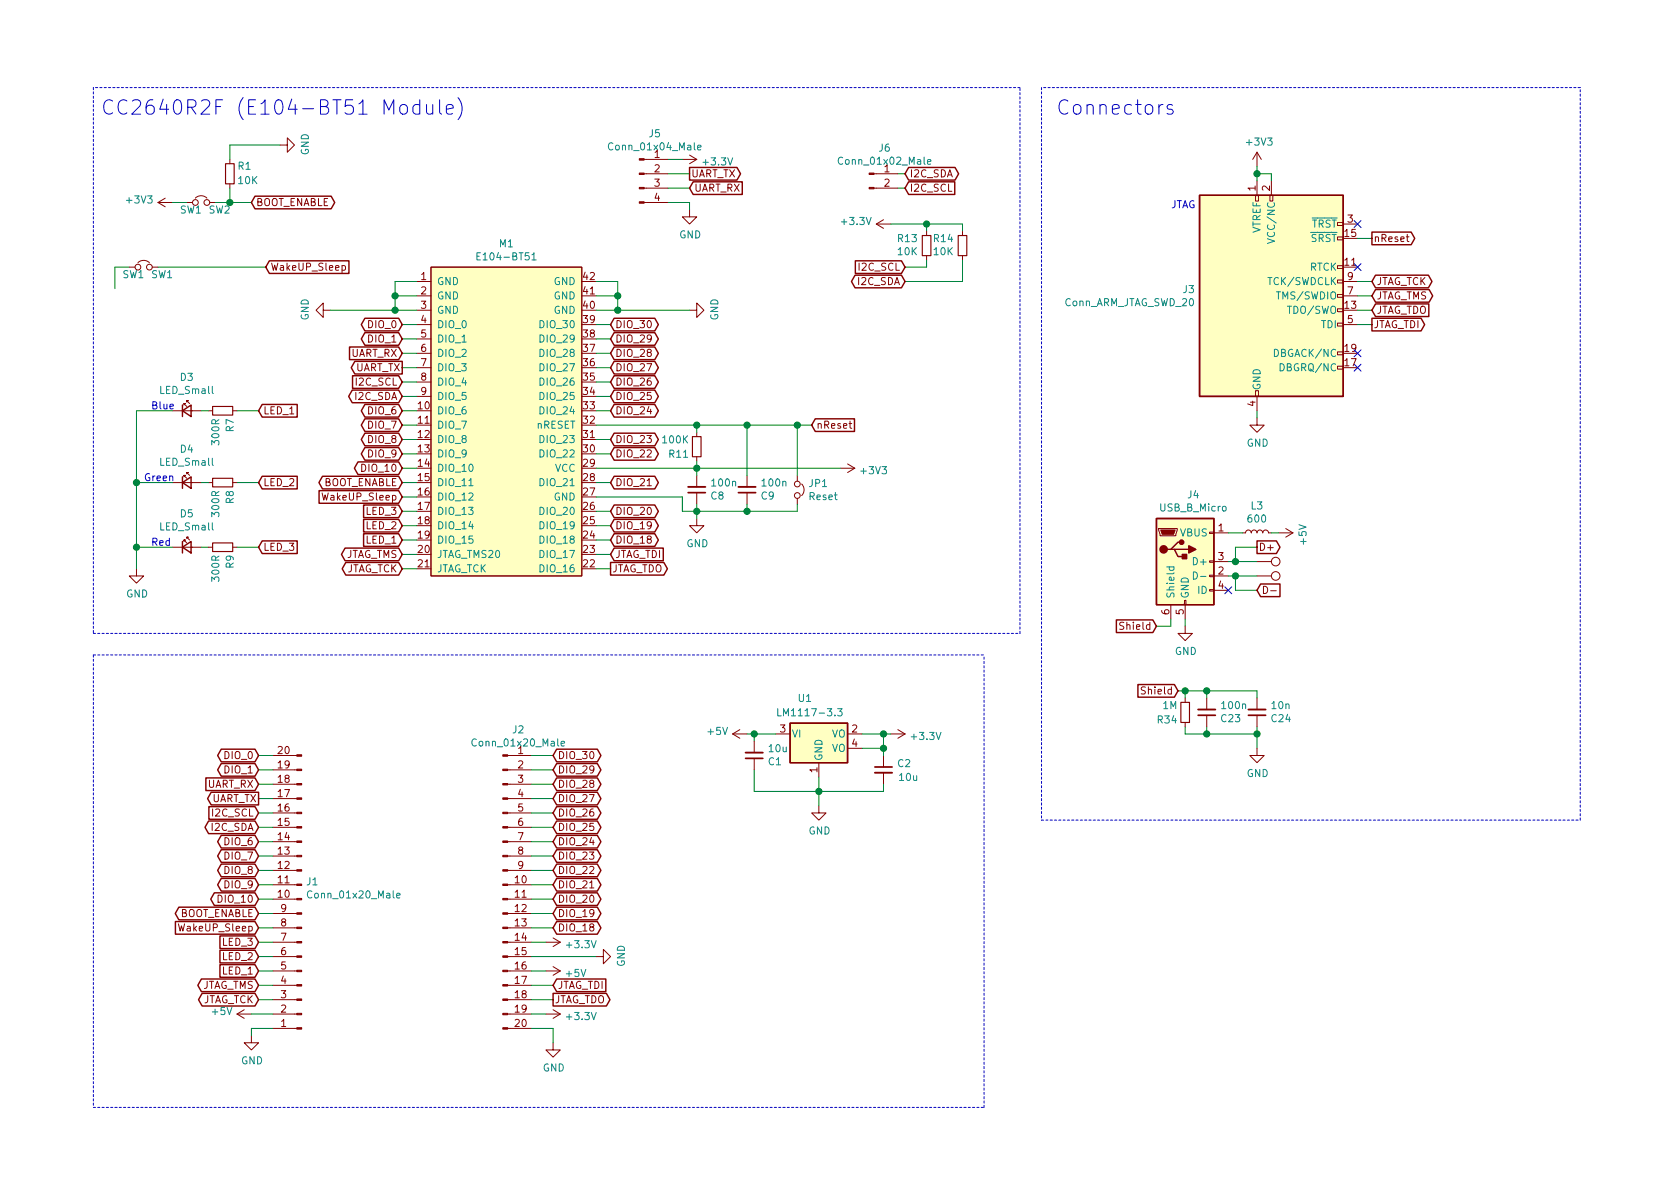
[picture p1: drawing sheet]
<svg xmlns="http://www.w3.org/2000/svg" width="297mm" height="210mm" viewBox="0 0 297 210" stroke-linecap="round" stroke-linejoin="round" font-family="sans-serif">
<g fill="#ffffc2" stroke="#ffffc2" stroke-width=".18">
<path d="M76.2 47.2h26.7v54.6h-26.7z"/>
<path d="M204.5 91.7h10.1v15.2h-10.1z"/>
<path d="M212.1 34.5h25.4v35.6h-25.4z"/>
<path d="M139.7 127.9h10.2v7h-10.2z"/>
</g>
<g fill="none" stroke="#840000" stroke-width=".18">
<path d="M27.9 35.8l1.3 .8M27.9 35.8h2.6M29.2 35l-1.3 .8M33 35.8h1M34.5 35a1.41 1.41 0 0 1 2.1 0M37.1 35.8h1M40.6 28.2v.8M40.6 32.5v.8M49.5 25.6h1.3v-1.2l1.3 1.2-1.3 1.3v-1.3M113.9 35.8h4.2M113.9 33.3h4.2M113.9 30.7h4.2"/>
<path d="M113.9 28.2h4.2M120.6 28.2h2.6M121.9 37.1v1.2h1.3l-1.3 1.3-1.3-1.3h1.3M121.9 27.4l1.3 .8M123.2 28.2l-1.3 .8M154.5 33.3h4.2M154.5 30.7h4.2M154.9 39.6l1.3 .8M154.9 39.6h2.6M156.2 38.9l-1.3 .7M222 34.5h.5v1.1h-.5zM222.2 26.9l-.7 1.3"/>
<path d="M222.2 26.9v2.6M222.2 32v2.5M222.2 26.9l.8 1.3M224.5 34.5h.5v1.1h-.5zM224.8 32v2.5M236.5 39.4h1v.5h-1zM237.5 39.6h2.5M22.9 47.2h1M24.4 46.5a1.41 1.41 0 0 1 2 0M26.9 47.2h1M57.1 54.9v1.2l-1.2-1.2 1.2-1.3v1.3h1.3M60.5 47h.3l.3 .2-.1 .5h-.5"/>
<path d="M73.7 49.8h2.5M73.7 52.3h2.5M73.7 54.9h2.5M73.7 57.4h2.5M73.7 59.9h2.5M76.2 47.2h26.7v54.6h-26.7zM121.9 54.9h1.3v-1.3l1.3 1.3-1.3 1.2v-1.2M163.8 40.9v.8M163.8 45.2v.8M170.2 40.9v.8M170.2 45.2v.8M236.5 49.5h1v.5h-1z"/>
<path d="M236.5 54.6h1v.5h-1zM236.5 52.1h1v.5h-1zM236.5 47h1v.5h-1zM236.5 41.9h1v.5h-1zM236.5 57.1h1v.6h-1zM237.5 49.8h2.5M237.5 52.3h2.5M237.5 57.4h2.5M248.6 41.9h.5M248.8 41.4v1.1l.3 .2M30.5 72.6h5.1M32.5 71.6v-.2h.3h-.3l.5 .5"/>
<path d="M33 71.1v-.2h.3h-.3l.5 .5M36.8 72.6h.8M41.1 72.6h.8M73.7 62.5h2.5M73.7 65h2.5M73.7 67.6h2.5M73.7 70.1h2.5M123.2 76.4v.8M150.1 74.9h.5M150.3 74.5v1.1l.3 .1M222 69.1h.5v1h-.5zM222.2 73.9v1.3h1.3l-1.3 1.2-1.2-1.2h1.2"/>
<path d="M222.2 70.1v2.5M236.5 64.8h1v.5h-1zM236.5 62.2h1v.5h-1zM30.5 85.3h5.1M30.5 96.8h5.1M32.5 84.3v-.2h.3h-.3l.5 .5M32.5 95.8v-.3h.3h-.3l.5 .5M33 83.8v-.2h.3h-.3l.5 .5M33 95.2v-.2h.3h-.3l.5 .5M36.8 85.3h.8M36.8 96.8h.8M41.1 85.3h.8"/>
<path d="M41.1 96.8h.8M56.9 87.2l.4 1.2 .2-.9 .2 .9 .3-1.2M114.4 85.9h.8M123.2 91.7v1.3h1.3l-1.3 1.2-1.3-1.2h1.3M123.2 80.8v.7M123.2 84.1v2M123.2 87.1v2M132.1 84.1v2M132.1 87.1v2M141 84.1v1M141 88.1v1M141.7 85.6a1.41 1.41 0 0 1 0 2"/>
<path d="M148.6 82.8h2.5M149.9 82l1.2 .8M151.1 82.8l-1.2 .8M204.9 93.5h3.3v.2l-.3 1h-2.8zM213.9 99.2h.7v.2h-.7zM213.9 94.1h.7v.3h-.7zM214.6 94.2h2.6M214.6 99.3h2.6M219.7 94.2h.5l.1-.3 .3-.2 .5 .1 .1 .4 .2-.3 .2-.2 .5 .1 .1 .4 .2-.3 .3-.2 .4 .1 .2 .4 .1-.3 .3-.2 .4 .1 .2 .4h.5M222.2 99.3h2.6M226.1 94.2h2.5M227.3 93.5l1.3 .7"/>
<path d="M228.6 94.2l-1.3 .8M24.1 100.6v1.2h1.3l-1.3 1.3-1.2-1.3h1.2M207 106.9v2.6M209.4 106.2h.3v.7h-.3zM209.5 110.7v1.3h1.3l-1.3 1.3-1.2-1.3h1.2M209.5 106.9v2.6M213.9 104.3h.7v.2h-.7zM213.9 101.7h.7v.3h-.7zM214.6 101.8h2.6M214.6 104.4h2.6M222.2 101.8h2.6M223.4 103.7a.64 .64 0 0 1 .7 .6 .64 .64 0 0 1-.7 .6z"/>
<path d="M224.7 104.5h1M48.3 133.6h4.2M48.3 136.1h4.2M48.3 138.7h4.2M89.8 133.6h4.2M89.8 136.1h4.2M89.8 138.7h4.2M129.5 129.8h2.6M129.5 129.8l1.3 .8M130.8 129l-1.3 .8M133.3 131.1v2M133.3 134.1v2"/>
<path d="M137.2 129.8h2.5M144.8 134.9v2.5M149.9 129.8h2.5M149.9 132.3h2.5M156.2 133.6v2M156.2 136.6v2.1M157.5 129.8h2.5M158.7 129l1.3 .8M160 129.8l-1.3 .8M209.5 123.4v.8M209.5 127.8v.7M213.4 123.4v2.1"/>
<path d="M213.4 126.5v2M222.2 132.3v1.3h1.3l-1.3 1.3-1.2-1.3h1.2M222.2 123.4v2.1M222.2 126.5v2M48.3 141.2h4.2M48.3 143.8h4.2M48.3 146.3h4.2M48.3 148.8h4.2M48.3 151.4h4.2M48.3 153.9h4.2M48.3 156.5h4.2M48.3 159h4.2"/>
<path d="M89.8 141.2h4.2M89.8 143.8h4.2M89.8 146.3h4.2M89.8 148.8h4.2M89.8 151.4h4.2M89.8 153.9h4.2M89.8 156.5h4.2M89.8 159h4.2M104.3 157h.7M144.8 142.5v1.3h1.2l-1.2 1.2-1.3-1.2h1.3M31.5 163.4l.4 1.2 .2-.9 .2 .9 .3-1.2M41.9 179.3h2.5"/>
<path d="M41.9 179.3l1.3 .8M43.2 178.6l-1.3 .7M48.3 161.5h4.2M48.3 164.1h4.2M48.3 166.6h4.2M48.3 169.2h4.2M48.3 171.7h4.2M48.3 174.2h4.2M48.3 176.8h4.2M48.3 179.3h4.2M89.8 161.5h4.2M89.8 164.1h4.2"/>
<path d="M89.8 166.6h4.2M89.8 169.2h4.2M89.8 171.7h4.2M89.8 174.2h4.2M89.8 176.8h4.2M89.8 179.3h4.2M96.5 166.6h2.6M96.5 171.7h2.6M96.5 179.3h2.6M97.8 170.9l1.3 .8M97.8 165.9l1.3 .7M97.8 178.6l1.3 .7"/>
<path d="M99.1 171.7l-1.3 .8M99.1 166.6l-1.3 .8M99.1 179.3l-1.3 .8M105.4 169.2h1.3v-1.3l1.2 1.3-1.2 1.2v-1.2M44.4 183.1v1.3h1.3l-1.3 1.3-1.2-1.3h1.2M48.3 181.9h4.2M89.8 181.9h4.2M97.8 184.4v1.3h1.3l-1.3 1.2-1.3-1.2h1.3"/>
<circle cx="34.5" cy="35.8" r=".51"/>
<circle cx="36.6" cy="35.8" r=".51"/>
<circle cx="24.4" cy="47.2" r=".51"/>
<circle cx="26.4" cy="47.2" r=".51"/>
<circle cx="141" cy="85.6" r=".51"/>
<circle cx="141" cy="87.6" r=".51"/>
<circle cx="225.6" cy="99.3" r=".76"/>
<circle cx="225.6" cy="101.8" r=".76"/>
</g>
<g fill="none" stroke="#008484" stroke-width=".18">
<path d="M123.3 26.1l.7-.1-.1-.3h-.4l-.2 .2 .1 .6h.5M164 28.6l.6-.1-.1-.2-.3-.1-.2 .2 .1 .6h.4M84.3 45.3h.4M84.9 44.7h-.6v1.3h.6M94.1 45.1l.3-.4v1.3M94.1 46h.7M224.1 42.2l1.2 .4-1.2 .4M226.3 64.3a.64 .64 0 0 1 .8 .6 .64 .64 0 0 1-.8 .7zM82.9 85.9h.7M206.3 100.2h1.3M206.8 100.2l-.1 .4 .3 .3 .5-.1v-.6M211 101.1a.64 .64 0 0 1 .7 .7 .64 .64 0 0 1-.7 .6z"/>
<path d="M212.3 101.9h.9M99.2 131.5l.6-.1v-.3h-.4l-.2 .2 .1 .6h.5M137.5 125.3v1.3h.6M148.1 125.3h.8l-.4 .5 .3 .1 .1 .5-.3 .2-.5-.1M70.1 158.4l.6-.1v-.3h-.4l-.2 .1 .1 .6h.5"/>
</g>
<path d="M39.9 29h1.5v3.5h-1.5zM163.1 41.7h1.5v3.5h-1.5zM169.4 41.7h1.5v3.5h-1.5zM37.6 71.9h3.5v1.5h-3.5zM122.4 77.2h1.6v3.6h-1.6zM37.6 84.6h3.5v1.5h-3.5zM37.6 96h3.5v1.5h-3.5zM208.8 124.2h1.5v3.6h-1.5z" fill="none" stroke="#840000" stroke-width=".2"/>
<path d="M121.7 86.1h3M130.6 86.1h3M131.8 133.1h3.1M154.7 136.6h3M211.8 125.5h3.1M220.7 125.5h3.1" fill="none" stroke="#840000" stroke-width=".33"/>
<path d="M121.7 87.1h3M130.6 87.1h3M131.8 134.1h3.1M154.7 135.6h3M211.8 126.5h3.1M220.7 126.5h3.1" fill="none" stroke="#840000" stroke-width=".3"/>
<g fill="none" stroke="#840000" stroke-width=".25">
<path d="M45.1 34.7h13.4l.7 1.1-.7 1.1h-13.4l-.7-1.1zM121.9 29.6h8.4l.6 1.1-.6 1.1h-8.4zM122.6 32.2h8.6v2.2h-8.6l-.7-1.1zM160.7 32.2h8.1v2.2h-8.1l-.7-1.1zM160.7 29.6h8.2l.6 1.1-.6 1.1h-8.2l-.7-1.1zM212.1 34.5h25.4v35.6h-25.4zM47.6 46.1h14.1v2.3h-14.1l-.6-1.2zM64.5 56.3h6l.6 1.1-.6 1.1h-6l-.6-1.1zM64.5 58.8h6l.6 1.1-.6 1.2h-6l-.6-1.2zM108.6 56.3h7.2l.6 1.1-.6 1.1h-7.2l-.7-1.1zM108.6 58.8h7.2l.6 1.1-.6 1.2h-7.2l-.7-1.2zM151.2 48.7h8.2l.6 1.1-.6 1.1h-8.2l-.7-1.1z"/>
<path d="M151.2 46.1h8.2l.6 1.1-.6 1.2h-8.2zM242.6 56.3h8.7l.6 1.1-.6 1.1h-8.7zM242.6 41h6.9l.6 1.2-.6 1.1h-6.9zM243.2 51.2h9.5l.6 1.1-.6 1.1h-9.5l-.6-1.1zM243.2 48.7h9.4l.6 1.1-.6 1.1h-9.4l-.6-1.1zM243.2 53.7h9.4v2.3h-9.4l-.6-1.1zM32.3 72.6l1.5-1v2.1zM32.3 71.6v2.1M46.4 71.5h6.2v2.3h-6.2l-.7-1.2zM61.8 61.4h8.7l.6 1.1-.6 1.1h-8.7zM62.3 69h8.2l.6 1.1-.6 1.1h-8.2l-.7-1.1zM62.3 66.4h8.2l.6 1.2-.6 1.1h-8.2z"/>
<path d="M62.7 63.9h8.4v2.2h-8.4l-.6-1.1zM64.5 71.5h6l.6 1.1-.6 1.2h-6l-.6-1.2zM64.5 74.1h6l.6 1.1-.6 1.1h-6l-.6-1.1zM64.5 76.6h6l.6 1.1-.6 1.1h-6l-.6-1.1zM64.5 79.1h6l.6 1.2-.6 1.1h-6l-.6-1.1zM108.6 63.9h7.2l.6 1.1-.6 1.1h-7.2l-.7-1.1zM108.6 61.4h7.2l.6 1.1-.6 1.1h-7.2l-.7-1.1zM108.6 66.4h7.2l.6 1.2-.6 1.1h-7.2l-.7-1.1zM108.6 69h7.2l.6 1.1-.6 1.1h-7.2l-.7-1.1zM108.6 71.5h7.2l.6 1.1-.6 1.2h-7.2l-.7-1.2zM108.6 76.6h7.2l.6 1.1-.6 1.1h-7.2l-.7-1.1zM108.6 79.1h7.2l.6 1.2-.6 1.1h-7.2l-.7-1.1z"/>
<path d="M144.1 74.1h7v2.2h-7l-.6-1.1zM32.3 85.3l1.5-1v2.1zM32.3 96.8l1.5-1v2zM32.3 84.3v2.1M32.3 95.8v2M46.4 95.7h6.2v2.2h-6.2l-.7-1.1zM46.4 84.2h6.2v2.3h-6.2l-.7-1.2zM56.4 86.8h14.1l.6 1.1-.6 1.1h-14.1zM57 84.2h13.5l.6 1.1-.6 1.2h-13.5l-.6-1.2zM61 96.9h9.5l.6 1.1-.6 1.2h-9.5l-.6-1.2zM61.1 99.5h9.4l.6 1.1-.6 1.1h-9.4l-.6-1.1zM63.3 81.7h7.2l.6 1.1-.6 1.1h-7.2l-.6-1.1z"/>
<path d="M64.3 94.4h6.2l.6 1.1-.6 1.1h-6.2zM64.3 91.8h6.2l.6 1.2-.6 1.1h-6.2zM64.3 89.3h6.2l.6 1.1-.6 1.1h-6.2zM107.9 99.5h9.5l.6 1.1-.6 1.1h-9.5zM108.6 96.9h8.7v2.3h-8.7l-.7-1.2zM108.6 94.4h7.2l.6 1.1-.6 1.1h-7.2l-.7-1.1zM108.6 91.8h7.2l.6 1.2-.6 1.1h-7.2l-.7-1.1zM108.6 89.3h7.2l.6 1.1-.6 1.1h-7.2l-.7-1.1zM108.6 84.2h7.2l.6 1.1-.6 1.2h-7.2l-.7-1.2zM204.5 91.7h10.1v15.2h-10.1zM207 97.1h.6l.7 1.3h1.2M207.6 97.1h2.6"/>
<path d="M208.9 95.9h-.6l-1.3 1.2h-.6M222.2 95.7h3.5l.6 1.1-.6 1.1h-3.5zM197.4 109.6h6.4l.7 1.1-.7 1.2h-6.4zM222.9 103.3h3.4v2.2h-3.4l-.7-1.1zM36.4 137.6h8.7l.6 1.1-.6 1.1h-8.7zM39.1 132.5h6l.6 1.1-.6 1.1h-6l-.6-1.1zM39.1 135h6l.6 1.1-.6 1.2h-6l-.6-1.2zM98.4 137.6h7.2l.6 1.1-.6 1.1h-7.2l-.6-1.1zM98.4 135h7.2l.6 1.1-.6 1.2h-7.2l-.6-1.2zM98.4 132.5h7.2l.6 1.1-.6 1.1h-7.2l-.6-1.1zM139.7 127.9h10.2v7h-10.2zM201.2 121.1h6.4l.7 1.1-.7 1.1h-6.4z"/>
<path d="M36.9 145.2h8.2l.6 1.1-.6 1.1h-8.2l-.7-1.1zM36.9 142.6h8.2l.6 1.2-.6 1.1h-8.2zM37.3 140.1h8.4v2.2h-8.4l-.6-1.1zM37.9 157.9h7.2l.6 1.1-.6 1.1h-7.2l-.6-1.1zM39.1 155.3h6l.6 1.2-.6 1.1h-6l-.6-1.1zM39.1 147.7h6l.6 1.1-.6 1.2h-6l-.6-1.2zM39.1 150.3h6l.6 1.1-.6 1.1h-6l-.6-1.1zM39.1 152.8h6l.6 1.1-.6 1.1h-6l-.6-1.1zM98.4 147.7h7.2l.6 1.1-.6 1.2h-7.2l-.6-1.2zM98.4 155.3h7.2l.6 1.2-.6 1.1h-7.2l-.6-1.1zM98.4 157.9h7.2l.6 1.1-.6 1.1h-7.2l-.6-1.1zM98.4 152.8h7.2l.6 1.1-.6 1.1h-7.2l-.6-1.1z"/>
<path d="M98.4 150.3h7.2l.6 1.1-.6 1.1h-7.2l-.6-1.1zM98.4 145.2h7.2l.6 1.1-.6 1.1h-7.2l-.6-1.1zM98.4 142.6h7.2l.6 1.2-.6 1.1h-7.2l-.6-1.1zM98.4 140.1h7.2l.6 1.1-.6 1.1h-7.2l-.6-1.1zM31 163h14.1l.6 1.1-.6 1.1h-14.1zM31.6 160.4h13.5l.6 1.1-.6 1.2h-13.5l-.6-1.2zM35.6 173.1h9.5l.6 1.1-.6 1.2h-9.5l-.6-1.2zM35.7 175.7h9.4l.6 1.1-.6 1.1h-9.4l-.6-1.1zM38.9 165.5h6.2l.6 1.1-.6 1.1h-6.2zM38.9 168h6.2l.6 1.2-.6 1.1h-6.2zM38.9 170.6h6.2l.6 1.1-.6 1.1h-6.2zM97.8 175.7h9.4l.6 1.1-.6 1.1h-9.4z"/>
<path d="M98.4 173.1h8.7v2.3h-8.7l-.6-1.2zM98.4 163h7.2l.6 1.1-.6 1.1h-7.2l-.6-1.1zM98.4 160.4h7.2l.6 1.1-.6 1.2h-7.2l-.6-1.2z"/>
</g>
<g fill="#840000" stroke="#840000" stroke-width=".25">
<path d="M209 98h.8v.8h-.8z"/>
<path d="M210.2 96.5l1.3 .6-1.3 .7z"/>
<circle cx="205.7" cy="97.1" r=".63"/>
<circle cx="208.9" cy="95.9" r=".38"/>
</g>
<g fill="#840000" stroke="#840000" stroke-width=".18">
<path d="M205.2 93.7h2.6l-.3 .8h-2z"/>
<path d="M52.5 133.5h.8v.2h-.8z"/>
<path d="M52.5 136h.8v.3h-.8z"/>
<path d="M52.5 138.6h.8v.2h-.8z"/>
<path d="M52.5 141.1h.8v.2h-.8z"/>
<path d="M52.5 143.6h.8v.3h-.8z"/>
<path d="M52.5 146.2h.8v.2h-.8z"/>
<path d="M52.5 148.7h.8v.3h-.8z"/>
<path d="M52.5 151.3h.8v.2h-.8z"/>
<path d="M52.5 153.8h.8v.2h-.8z"/>
<path d="M52.5 156.3h.8v.3h-.8z"/>
<path d="M52.5 158.9h.8v.2h-.8z"/>
<path d="M52.5 161.4h.8v.3h-.8z"/>
<path d="M52.5 164h.8v.2h-.8z"/>
<path d="M52.5 166.5h.8v.2h-.8z"/>
<path d="M52.5 169h.8v.3h-.8z"/>
<path d="M52.5 171.6h.8v.2h-.8z"/>
<path d="M52.5 174.1h.8v.3h-.8z"/>
<path d="M52.5 176.7h.8v.2h-.8z"/>
<path d="M52.5 179.2h.8v.2h-.8z"/>
<path d="M52.5 181.7h.8v.3h-.8z"/>
<path d="M153.7 33.1h.8v.3h-.8z"/>
<path d="M153.7 30.6h.8v.3h-.8z"/>
<path d="M113 35.7h.9v.2h-.9z"/>
<path d="M113 33.1h.9v.3h-.9z"/>
<path d="M113 30.6h.9v.3h-.9z"/>
<path d="M113 28.1h.9v.2h-.9z"/>
<path d="M88.9 181.7h.9v.3h-.9z"/>
<path d="M88.9 179.2h.9v.2h-.9z"/>
<path d="M88.9 176.7h.9v.2h-.9z"/>
<path d="M88.9 174.1h.9v.3h-.9z"/>
<path d="M88.9 171.6h.9v.2h-.9z"/>
<path d="M88.9 169h.9v.3h-.9z"/>
<path d="M88.9 166.5h.9v.2h-.9z"/>
<path d="M88.9 164h.9v.2h-.9z"/>
<path d="M88.9 161.4h.9v.3h-.9z"/>
<path d="M88.9 158.9h.9v.2h-.9z"/>
<path d="M88.9 156.3h.9v.3h-.9z"/>
<path d="M88.9 153.8h.9v.2h-.9z"/>
<path d="M88.9 151.3h.9v.2h-.9z"/>
<path d="M88.9 148.7h.9v.3h-.9z"/>
<path d="M88.9 146.2h.9v.2h-.9z"/>
<path d="M88.9 143.6h.9v.3h-.9z"/>
<path d="M88.9 141.1h.9v.2h-.9z"/>
<path d="M88.9 138.6h.9v.2h-.9z"/>
<path d="M88.9 136h.9v.3h-.9z"/>
<path d="M88.9 133.5h.9v.2h-.9z"/>
</g>
<path d="M16.5 15.5v96.5M180.3 15.5h-163.8M184.1 15.5v129.5M279.4 15.5h-95.3M16.5 115.8h157.5M16.5 115.8v80M16.5 112h163.8M180.3 112v-96.5M184.1 145h95.3M279.4 145v-129.5M16.5 195.8h157.5M174 195.8v-80" fill="none" stroke="#0000c2" stroke-width=".18" stroke-dasharray=".4 .4"/>
<g fill="none" stroke="#008400" stroke-width=".18">
<path d="M30.5 35.8h2.5M38.1 35.8h6.3M40.6 33.3v2.5M49.5 25.6h-8.9v2.6M118.1 35.8h3.8v1.3M118.1 30.7h3.8M118.1 33.3h3.8M118.1 28.2h2.5M157.5 39.6h12.7v1.3M158.7 30.7h1.3M158.7 33.3h1.3M163.8 39.6v1.3"/>
<path d="M222.2 29.5v2.5M222.2 30.7h2.6v1.3M22.9 47.2h-2.6v3.8M27.9 47.2h19.1M58.4 54.9h15.3M69.8 52.3h3.9M71.1 59.9h2.6M71.1 57.4h2.6M73.7 49.8h-3.9v5.1M105.4 59.9h2.5M105.4 57.4h2.5M105.4 54.9h16.5"/>
<path d="M105.4 49.8h3.8v5.1M105.4 52.3h3.8M163.8 46v1.2h-3.8M170.2 46v3.8h-10.2M240 57.4h2.6M240 54.9h2.6M240 52.3h2.6M240 49.8h2.6M240 42.2h2.6M30.5 72.6h-6.4v28M35.6 72.6h1.2M41.9 72.6h3.8"/>
<path d="M71.1 75.2h2.6M71.1 70.1h2.6M71.1 62.5h2.6M71.1 65h2.6M71.1 67.6h2.6M71.1 77.7h2.6M71.1 72.6h2.6M105.4 75.2h38.1M105.4 70.1h2.5M105.4 62.5h2.5M105.4 65h2.5M105.4 67.6h2.5"/>
<path d="M105.4 77.7h2.5M105.4 72.6h2.5M123.2 75.2v1.2M132.1 75.2v8.9M141 75.2v8.9M222.2 72.6v1.3M24.1 96.8h6.4M24.1 85.3h6.4M35.6 96.8h1.2M35.6 85.3h1.2M41.9 96.8h3.8M41.9 85.3h3.8"/>
<path d="M71.1 98h2.6M71.1 90.4h2.6M71.1 82.8h2.6M71.1 87.9h2.6M71.1 85.3h2.6M71.1 80.3h2.6M71.1 93h2.6M71.1 95.5h2.6M105.4 98h2.5M105.4 90.4h2.5M105.4 87.9h15.2v2.5h20.4v-1.3M105.4 82.8h43.2"/>
<path d="M105.4 85.3h2.5M105.4 80.3h2.5M105.4 93h2.5M105.4 95.5h2.5M123.2 81.5v2.6M123.2 89.1v2.6M132.1 89.1v1.3M217.2 99.3h5M217.2 94.2h2.5M222.2 96.8h-3.8v2.5M224.8 94.2h1.3M71.1 100.6h2.6"/>
<path d="M105.4 100.6h2.5M207 109.5v1.2h-2.5M209.5 109.5v1.2M217.2 101.8h5M218.4 101.8v2.6h3.8M45.7 138.7h2.6M45.7 136.1h2.6M45.7 133.6h2.6M94 138.7h3.8M94 136.1h3.8M94 133.6h3.8M132.1 129.8h5.1"/>
<path d="M133.3 136.1v3.8h22.9v-1.2M133.3 129.8v1.3M144.8 137.4v5.1M152.4 129.8h5.1M152.4 132.3h3.8M156.2 129.8v3.8M208.3 122.2h13.9v1.2M209.5 128.5v1.3h12.7M209.5 122.2v1.2M213.4 122.2v1.2M213.4 128.5v1.3M222.2 128.5v3.8"/>
<path d="M45.7 159h2.6M45.7 156.5h2.6M45.7 153.9h2.6M45.7 151.4h2.6M45.7 148.8h2.6M45.7 146.3h2.6M45.7 143.8h2.6M45.7 141.2h2.6M94 159h3.8M94 156.5h3.8M94 153.9h3.8M94 151.4h3.8"/>
<path d="M94 148.8h3.8M94 146.3h3.8M94 143.8h3.8M94 141.2h3.8M44.4 179.3h3.9M45.7 176.8h2.6M45.7 174.2h2.6M45.7 164.1h2.6M45.7 161.5h2.6M45.7 166.6h2.6M45.7 169.2h2.6M45.7 171.7h2.6"/>
<path d="M94 179.3h2.5M94 176.8h3.8M94 174.2h3.8M94 164.1h3.8M94 161.5h3.8M94 166.6h2.5M94 169.2h11.4M94 171.7h2.5M48.3 181.9h-3.9v1.2M94 181.9h3.8v2.5"/>
</g>
<path d="M74.2 18.6l-.7-.1-.3 .1-.2 .4v.7l.2 .4 .3 .1 .7-.1M74.2 17.6v2.6M75.4 18.5v1.3l.1 .3a.66 .66 0 0 0 1-.2M76.5 18.5v1.7M77.7 17.6v2.2l.1 .3 .3 .1M78.9 19.3l1.2-.2-.1-.5-.7-.1-.4 .3v1l.1 .3 .3 .1 .7-.1M81 17.3a2.9 2.9 0 0 1 0 3.9M207.3 18.6l-.6-.1-.4 .3 .2 .4 .8 .3 .1 .2-.1 .4-.2 .1-.8-.1" fill="none" stroke="#0000c2" stroke-width=".18"/>
<g fill="#008400" stroke="#008400" stroke-width=".25">
<circle cx="218.4" cy="99.3" r=".51"/>
<circle cx="218.4" cy="101.8" r=".51"/>
<circle cx="163.8" cy="39.6" r=".51"/>
<circle cx="69.9" cy="52.3" r=".51"/>
<circle cx="141" cy="75.2" r=".51"/>
<circle cx="222.3" cy="30.7" r=".51"/>
<circle cx="69.9" cy="54.9" r=".51"/>
<circle cx="156.2" cy="132.3" r=".51"/>
<circle cx="109.2" cy="54.9" r=".51"/>
<circle cx="123.2" cy="90.4" r=".51"/>
<circle cx="40.6" cy="35.8" r=".51"/>
<circle cx="144.8" cy="139.9" r=".51"/>
<circle cx="123.2" cy="82.8" r=".51"/>
<circle cx="133.4" cy="129.8" r=".51"/>
<circle cx="156.2" cy="129.8" r=".51"/>
<circle cx="123.2" cy="75.2" r=".51"/>
<circle cx="132.1" cy="75.2" r=".51"/>
<circle cx="213.4" cy="122.2" r=".51"/>
<circle cx="209.6" cy="122.2" r=".51"/>
<circle cx="213.4" cy="129.8" r=".51"/>
<circle cx="222.3" cy="129.8" r=".51"/>
<circle cx="132.1" cy="90.4" r=".51"/>
<circle cx="24.1" cy="85.3" r=".51"/>
<circle cx="24.1" cy="96.8" r=".51"/>
<circle cx="109.2" cy="52.3" r=".51"/>
</g>
<path d="M239.4 39l1.2 1.2M240.6 39l-1.2 1.2M239.4 46.6l1.2 1.2M240.6 46.6l-1.2 1.2M239.4 61.9l1.2 1.2M239.4 64.4l1.2 1.2M240.6 61.9l-1.2 1.2M240.6 64.4l-1.2 1.2M216.6 103.8l1.2 1.2M217.8 103.8l-1.2 1.2" fill="none" stroke="#000084" stroke-width=".18"/>
<g font-size="3.5" fill="#0000c2">
<text x="17.8" y="20.3">CC2640R2F (E104-BT51 Module)</text>
<text x="186.7" y="20.3">Connectors</text>
</g>
<g font-size="1.8" fill="#008484">
<text x="54.6" y="27.5" transform="rotate(-90 54.6 27.5)">GND</text>
<text x="108.1" y="26.6">Conn_01x04_Male</text>
<text x="114.8" y="24.3">J5</text>
<text x="124.5" y="29.3">+3.3V</text>
<text x="148.7" y="29.1">Conn_01x02_Male</text>
<text x="155.4" y="26.8">J6</text>
<text x="220.5" y="25.7">+3V3</text>
<text x="22.5" y="36">+3V3</text>
<text x="42.1" y="30">R1</text>
<text x="42.2" y="32.6">10K</text>
<text x="31.9" y="37.8">SW1</text>
<text x="36.9" y="37.8">SW2</text>
<text x="149" y="39.8">+3.3V</text>
<text x="222.9" y="41.3" transform="rotate(-90 222.9 41.3)">VTREF</text>
<text x="231.9" y="40.3">TRST</text>
<text x="85" y="46">E104-BT51</text>
<text x="88.3" y="43.7">M1</text>
<text x="120.1" y="42.2">GND</text>
<text x="158.8" y="42.8">R13</text>
<text x="158.8" y="45.1">10K</text>
<text x="165.2" y="42.8">R14</text>
<text x="165.2" y="45.1">10K</text>
<text x="225.4" y="42.3" transform="rotate(-90 225.4 42.3)">VCC/NC</text>
<text x="231.6" y="47.9">RTCK</text>
<text x="231.7" y="42.8">SRST</text>
<text x="21.7" y="49.2">SW1</text>
<text x="26.8" y="49.2">SW1</text>
<text x="77.2" y="50.4">GND</text>
<text x="77.2" y="53">GND</text>
<text x="97.9" y="53">GND</text>
<text x="97.9" y="50.4">GND</text>
<text x="209.2" y="51.8">J3</text>
<text x="224.6" y="50.4">TCK/SWDCLK</text>
<text x="226.3" y="53">TMS/SWDIO</text>
<text x="54.6" y="56.7" transform="rotate(-90 54.6 56.7)">GND</text>
<text x="77.2" y="55.5">GND</text>
<text x="77.2" y="58">DIO_0</text>
<text x="95.8" y="58">DIO_30</text>
<text x="97.9" y="55.5">GND</text>
<text x="127" y="56.7" transform="rotate(-90 127 56.7)">GND</text>
<text x="188.1" y="54.1">Conn_ARM_JTAG_SWD_20</text>
<text x="228" y="55.5">TDO/SWO</text>
<text x="233.6" y="58">TDI</text>
<text x="77.2" y="60.6">DIO_1</text>
<text x="77.2" y="63.1">DIO_2</text>
<text x="77.2" y="65.7">DIO_3</text>
<text x="95.8" y="65.7">DIO_27</text>
<text x="95.8" y="63.1">DIO_28</text>
<text x="95.8" y="60.6">DIO_29</text>
<text x="225.7" y="63.1">DBGACK/NC</text>
<text x="226.8" y="65.7">DBGRQ/NC</text>
<text x="28.4" y="69.7">LED_Small</text>
<text x="31.9" y="67.4">D3</text>
<text x="77.2" y="68.2">DIO_4</text>
<text x="77.2" y="70.7">DIO_5</text>
<text x="95.8" y="70.7">DIO_25</text>
<text x="95.8" y="68.2">DIO_26</text>
<text x="222.9" y="69.1" transform="rotate(-90 222.9 69.1)">GND</text>
<text x="41.3" y="76.3" transform="rotate(-90 41.3 76.3)">R7</text>
<text x="77.2" y="73.3">DIO_6</text>
<text x="77.2" y="75.8">DIO_7</text>
<text x="94.9" y="75.8">nRESET</text>
<text x="95.8" y="73.3">DIO_24</text>
<text x="28.4" y="82.4">LED_Small</text>
<text x="31.9" y="80.1">D4</text>
<text x="38.8" y="78.5" transform="rotate(-90 38.8 78.5)">300R</text>
<text x="77.2" y="78.4">DIO_8</text>
<text x="77.2" y="80.9">DIO_9</text>
<text x="77.2" y="83.4">DIO_10</text>
<text x="95.8" y="80.9">DIO_22</text>
<text x="95.8" y="78.4">DIO_23</text>
<text x="98.1" y="83.4">VCC</text>
<text x="117.3" y="78.4">100K</text>
<text x="118.4" y="80.9">R11</text>
<text x="152.4" y="83.9">+3V3</text>
<text x="220.4" y="79">GND</text>
<text x="41.3" y="89" transform="rotate(-90 41.3 89)">R8</text>
<text x="77.2" y="86">DIO_11</text>
<text x="77.2" y="88.5">DIO_12</text>
<text x="95.8" y="86">DIO_21</text>
<text x="97.9" y="88.5">GND</text>
<text x="125.7" y="88.3">C8</text>
<text x="126" y="86">100n</text>
<text x="134.6" y="88.3">C9</text>
<text x="134.9" y="86">100n</text>
<text x="143.1" y="86.1">JP1</text>
<text x="143.1" y="88.4">Reset</text>
<text x="210" y="88.1">J4</text>
<text x="28.4" y="93.8">LED_Small</text>
<text x="31.9" y="91.5">D5</text>
<text x="38.8" y="91.2" transform="rotate(-90 38.8 91.2)">300R</text>
<text x="77.2" y="91.1">DIO_13</text>
<text x="77.2" y="93.6">DIO_14</text>
<text x="95.8" y="93.6">DIO_19</text>
<text x="95.8" y="91.1">DIO_20</text>
<text x="205.2" y="90.4">USB_B_Micro</text>
<text x="208.7" y="94.9">VBUS</text>
<text x="220.8" y="92.4">600</text>
<text x="221.2" y="90.1">L3</text>
<text x="41.3" y="100.5" transform="rotate(-90 41.3 100.5)">R9</text>
<text x="77.2" y="96.1">DIO_15</text>
<text x="77.2" y="98.7">JTAG_TMS20</text>
<text x="77.2" y="101.2">JTAG_TCK</text>
<text x="95.8" y="101.2">DIO_16</text>
<text x="95.8" y="98.7">DIO_17</text>
<text x="95.8" y="96.1">DIO_18</text>
<text x="121.4" y="96.8">GND</text>
<text x="211.3" y="99.9">D+</text>
<text x="231" y="96.2" transform="rotate(-90 231 96.2)">+5V</text>
<text x="22.3" y="105.7">GND</text>
<text x="38.8" y="102.7" transform="rotate(-90 38.8 102.7)">300R</text>
<text x="207.6" y="105.9" transform="rotate(-90 207.6 105.9)">Shield</text>
<text x="210.2" y="105.9" transform="rotate(-90 210.2 105.9)">GND</text>
<text x="211.8" y="105">ID</text>
<text x="207.7" y="115.8">GND</text>
<text x="141.2" y="124.1">U1</text>
<text x="205.6" y="125.4">1M</text>
<text x="216.2" y="125.4">100n</text>
<text x="224.9" y="125.4">10n</text>
<text x="84" y="132">Conn_01x20_Male</text>
<text x="90.7" y="129.7">J2</text>
<text x="125.2" y="130">+5V</text>
<text x="138.4" y="126.7">LM1117-3.3</text>
<text x="140" y="130.4">VI</text>
<text x="147" y="130.4">VO</text>
<text x="161.3" y="130.9">+3.3V</text>
<text x="204.7" y="127.9">R34</text>
<text x="216" y="127.7">C23</text>
<text x="224.9" y="127.7">C24</text>
<text x="135.9" y="135.3">C1</text>
<text x="136" y="133">10u</text>
<text x="145.4" y="134.6" transform="rotate(-90 145.4 134.6)">GND</text>
<text x="147" y="133">VO</text>
<text x="158.7" y="135.7">C2</text>
<text x="220.4" y="137.4">GND</text>
<text x="159.1" y="138.1">10u</text>
<text x="143" y="147.6">GND</text>
<text x="54.3" y="156.6">J1</text>
<text x="54.9" y="158.9">Conn_01x20_Male</text>
<text x="100.4" y="167.7">+3.3V</text>
<text x="100.2" y="172.8">+5V</text>
<text x="110.5" y="171" transform="rotate(-90 110.5 171)">GND</text>
<text x="37.6" y="179.5">+5V</text>
<text x="100.4" y="180.4">+3.3V</text>
<text x="42.6" y="188.2">GND</text>
<text x="96" y="189.5">GND</text>
</g>
<g font-size="1.8" fill="#840000">
<text x="115.7" y="27.9">1</text>
<text x="115.7" y="30.5">2</text>
<text x="115.7" y="33">3</text>
<text x="115.7" y="35.6">4</text>
<text x="122.2" y="31.4">UART_TX</text>
<text x="122.7" y="33.9">UART_RX</text>
<text x="156.4" y="30.5">1</text>
<text x="156.4" y="33">2</text>
<text x="160.8" y="33.9">I2C_SCL</text>
<text x="160.8" y="31.4">I2C_SDA</text>
<text x="222" y="33.8" transform="rotate(-90 222 33.8)">1</text>
<text x="224.5" y="33.8" transform="rotate(-90 224.5 33.8)">2</text>
<text x="45.2" y="36.4">BOOT_ENABLE</text>
<text x="237.8" y="41.9">15</text>
<text x="238.3" y="39.4">3</text>
<text x="47.8" y="47.9">WakeUP_Sleep</text>
<text x="152" y="47.9">I2C_SCL</text>
<text x="237.8" y="47">11</text>
<text x="242.8" y="42.8">nReset</text>
<text x="74.4" y="49.5">1</text>
<text x="74.4" y="52.1">2</text>
<text x="103.2" y="52.1">41</text>
<text x="103.2" y="49.5">42</text>
<text x="151.8" y="50.4">I2C_SDA</text>
<text x="238.3" y="52.1">7</text>
<text x="238.3" y="49.5">9</text>
<text x="243.4" y="53">JTAG_TMS</text>
<text x="243.4" y="50.4">JTAG_TCK</text>
<text x="65.2" y="58">DIO_0</text>
<text x="74.4" y="54.6">3</text>
<text x="74.4" y="57.1">4</text>
<text x="74.4" y="59.7">5</text>
<text x="103.2" y="59.7">38</text>
<text x="103.2" y="57.1">39</text>
<text x="103.2" y="54.6">40</text>
<text x="108.7" y="58">DIO_30</text>
<text x="237.8" y="54.6">13</text>
<text x="238.3" y="57.1">5</text>
<text x="242.8" y="58">JTAG_TDI</text>
<text x="243.4" y="55.5">JTAG_TDO</text>
<text x="62" y="63.1">UART_RX</text>
<text x="62.7" y="65.7">UART_TX</text>
<text x="65.2" y="60.6">DIO_1</text>
<text x="74.4" y="62.2">6</text>
<text x="74.4" y="64.8">7</text>
<text x="103.2" y="64.8">36</text>
<text x="103.2" y="62.2">37</text>
<text x="108.7" y="60.6">DIO_29</text>
<text x="108.7" y="65.7">DIO_27</text>
<text x="108.7" y="63.1">DIO_28</text>
<text x="237.8" y="64.8">17</text>
<text x="237.8" y="62.2">19</text>
<text x="62.9" y="70.7">I2C_SDA</text>
<text x="63.1" y="68.2">I2C_SCL</text>
<text x="74.4" y="67.3">8</text>
<text x="74.4" y="69.8">9</text>
<text x="103.2" y="69.8">34</text>
<text x="103.2" y="67.3">35</text>
<text x="108.7" y="68.2">DIO_26</text>
<text x="108.7" y="70.7">DIO_25</text>
<text x="222" y="71.9" transform="rotate(-90 222 71.9)">4</text>
<text x="46.5" y="73.3">LED_1</text>
<text x="65.2" y="73.3">DIO_6</text>
<text x="65.2" y="75.8">DIO_7</text>
<text x="74" y="72.4">10</text>
<text x="74" y="74.9">11</text>
<text x="74" y="77.5">12</text>
<text x="103.2" y="77.5">31</text>
<text x="103.2" y="74.9">32</text>
<text x="103.2" y="72.4">33</text>
<text x="108.7" y="73.3">DIO_24</text>
<text x="144.3" y="75.8">nReset</text>
<text x="64.2" y="83.4">DIO_10</text>
<text x="65.2" y="78.4">DIO_8</text>
<text x="65.2" y="80.9">DIO_9</text>
<text x="74" y="80">13</text>
<text x="74" y="82.5">14</text>
<text x="103.2" y="82.5">29</text>
<text x="103.2" y="80">30</text>
<text x="108.7" y="78.4">DIO_23</text>
<text x="108.7" y="80.9">DIO_22</text>
<text x="46.5" y="86">LED_2</text>
<text x="57" y="86">BOOT_ENABLE</text>
<text x="57.6" y="88.5">WakeUP_Sleep</text>
<text x="74" y="85.1">15</text>
<text x="74" y="87.6">16</text>
<text x="103.2" y="87.6">27</text>
<text x="103.2" y="85.1">28</text>
<text x="108.7" y="86">DIO_21</text>
<text x="64.8" y="93.6">LED_2</text>
<text x="64.8" y="91.1">LED_3</text>
<text x="74" y="90.2">17</text>
<text x="74" y="92.7">18</text>
<text x="74" y="95.2">19</text>
<text x="103.2" y="95.2">24</text>
<text x="103.2" y="92.7">25</text>
<text x="103.2" y="90.2">26</text>
<text x="108.7" y="93.6">DIO_19</text>
<text x="108.7" y="91.1">DIO_20</text>
<text x="215.4" y="94">1</text>
<text x="46.5" y="97.4">LED_3</text>
<text x="60.9" y="98.7">JTAG_TMS</text>
<text x="61" y="101.2">JTAG_TCK</text>
<text x="64.8" y="96.1">LED_1</text>
<text x="74" y="97.8">20</text>
<text x="74" y="100.3">21</text>
<text x="103.2" y="100.3">22</text>
<text x="103.2" y="97.8">23</text>
<text x="108.2" y="101.2">JTAG_TDO</text>
<text x="108.7" y="98.7">JTAG_TDI</text>
<text x="108.7" y="96.1">DIO_18</text>
<text x="215.4" y="101.6">2</text>
<text x="215.4" y="99.1">3</text>
<text x="222.5" y="97.4">D+</text>
<text x="215.4" y="104.1">4</text>
<text x="198.4" y="111.4">Shield</text>
<text x="206.8" y="108.7" transform="rotate(-90 206.8 108.7)">6</text>
<text x="209.3" y="108.7" transform="rotate(-90 209.3 108.7)">5</text>
<text x="202.2" y="122.8">Shield</text>
<text x="137.9" y="129.5">3</text>
<text x="150.6" y="129.5">2</text>
<text x="39.8" y="134.2">DIO_0</text>
<text x="39.8" y="136.8">DIO_1</text>
<text x="49.2" y="135.9">19</text>
<text x="49.2" y="133.3">20</text>
<text x="91.6" y="133.3">1</text>
<text x="91.6" y="135.9">2</text>
<text x="98.6" y="136.8">DIO_29</text>
<text x="98.6" y="134.2">DIO_30</text>
<text x="144.5" y="136.6" transform="rotate(-90 144.5 136.6)">1</text>
<text x="150.6" y="132.1">4</text>
<text x="36.6" y="139.3">UART_RX</text>
<text x="37.3" y="141.9">UART_TX</text>
<text x="49.2" y="143.5">16</text>
<text x="49.2" y="141">17</text>
<text x="49.2" y="138.4">18</text>
<text x="91.6" y="138.4">3</text>
<text x="91.6" y="141">4</text>
<text x="91.6" y="143.5">5</text>
<text x="98.6" y="141.9">DIO_27</text>
<text x="98.6" y="139.3">DIO_28</text>
<text x="37.5" y="146.9">I2C_SDA</text>
<text x="37.7" y="144.4">I2C_SCL</text>
<text x="39.8" y="149.5">DIO_6</text>
<text x="49.2" y="148.6">14</text>
<text x="49.2" y="146">15</text>
<text x="91.6" y="146">6</text>
<text x="91.6" y="148.6">7</text>
<text x="98.6" y="149.5">DIO_24</text>
<text x="98.6" y="146.9">DIO_25</text>
<text x="98.6" y="144.4">DIO_26</text>
<text x="39.8" y="152">DIO_7</text>
<text x="39.8" y="154.6">DIO_8</text>
<text x="49.2" y="153.7">12</text>
<text x="49.2" y="151.1">13</text>
<text x="91.6" y="151.1">8</text>
<text x="91.6" y="153.7">9</text>
<text x="98.6" y="154.6">DIO_22</text>
<text x="98.6" y="152">DIO_23</text>
<text x="38.8" y="159.6">DIO_10</text>
<text x="39.8" y="157.1">DIO_9</text>
<text x="49.2" y="158.7">10</text>
<text x="49.2" y="156.2">11</text>
<text x="49.7" y="161.3">9</text>
<text x="91.1" y="156.2">10</text>
<text x="91.1" y="158.7">11</text>
<text x="91.1" y="161.3">12</text>
<text x="98.6" y="157.1">DIO_21</text>
<text x="98.6" y="159.6">DIO_20</text>
<text x="31.6" y="162.2">BOOT_ENABLE</text>
<text x="32.2" y="164.7">WakeUP_Sleep</text>
<text x="39.4" y="167.3">LED_3</text>
<text x="49.7" y="166.4">7</text>
<text x="49.7" y="163.8">8</text>
<text x="91.1" y="163.8">13</text>
<text x="91.1" y="166.4">14</text>
<text x="98.6" y="164.7">DIO_18</text>
<text x="98.6" y="162.2">DIO_19</text>
<text x="39.4" y="169.8">LED_2</text>
<text x="39.4" y="172.3">LED_1</text>
<text x="49.7" y="174">4</text>
<text x="49.7" y="171.4">5</text>
<text x="49.7" y="168.9">6</text>
<text x="91.1" y="168.9">15</text>
<text x="91.1" y="171.4">16</text>
<text x="91.1" y="174">17</text>
<text x="35.5" y="174.9">JTAG_TMS</text>
<text x="35.6" y="177.4">JTAG_TCK</text>
<text x="49.7" y="179.1">2</text>
<text x="49.7" y="176.5">3</text>
<text x="91.1" y="176.5">18</text>
<text x="91.1" y="179.1">19</text>
<text x="98" y="177.4">JTAG_TDO</text>
<text x="98.6" y="174.9">JTAG_TDI</text>
<text x="49.7" y="181.6">1</text>
<text x="91.1" y="181.6">20</text>
</g>
<g font-size="1.8" fill="#0000c2">
<text x="207" y="36.8">JTAG</text>
<text x="26.7" y="72.4">Blue</text>
<text x="25.4" y="85.1">Green</text>
<text x="26.7" y="96.5">Red</text>
</g>
</svg>
